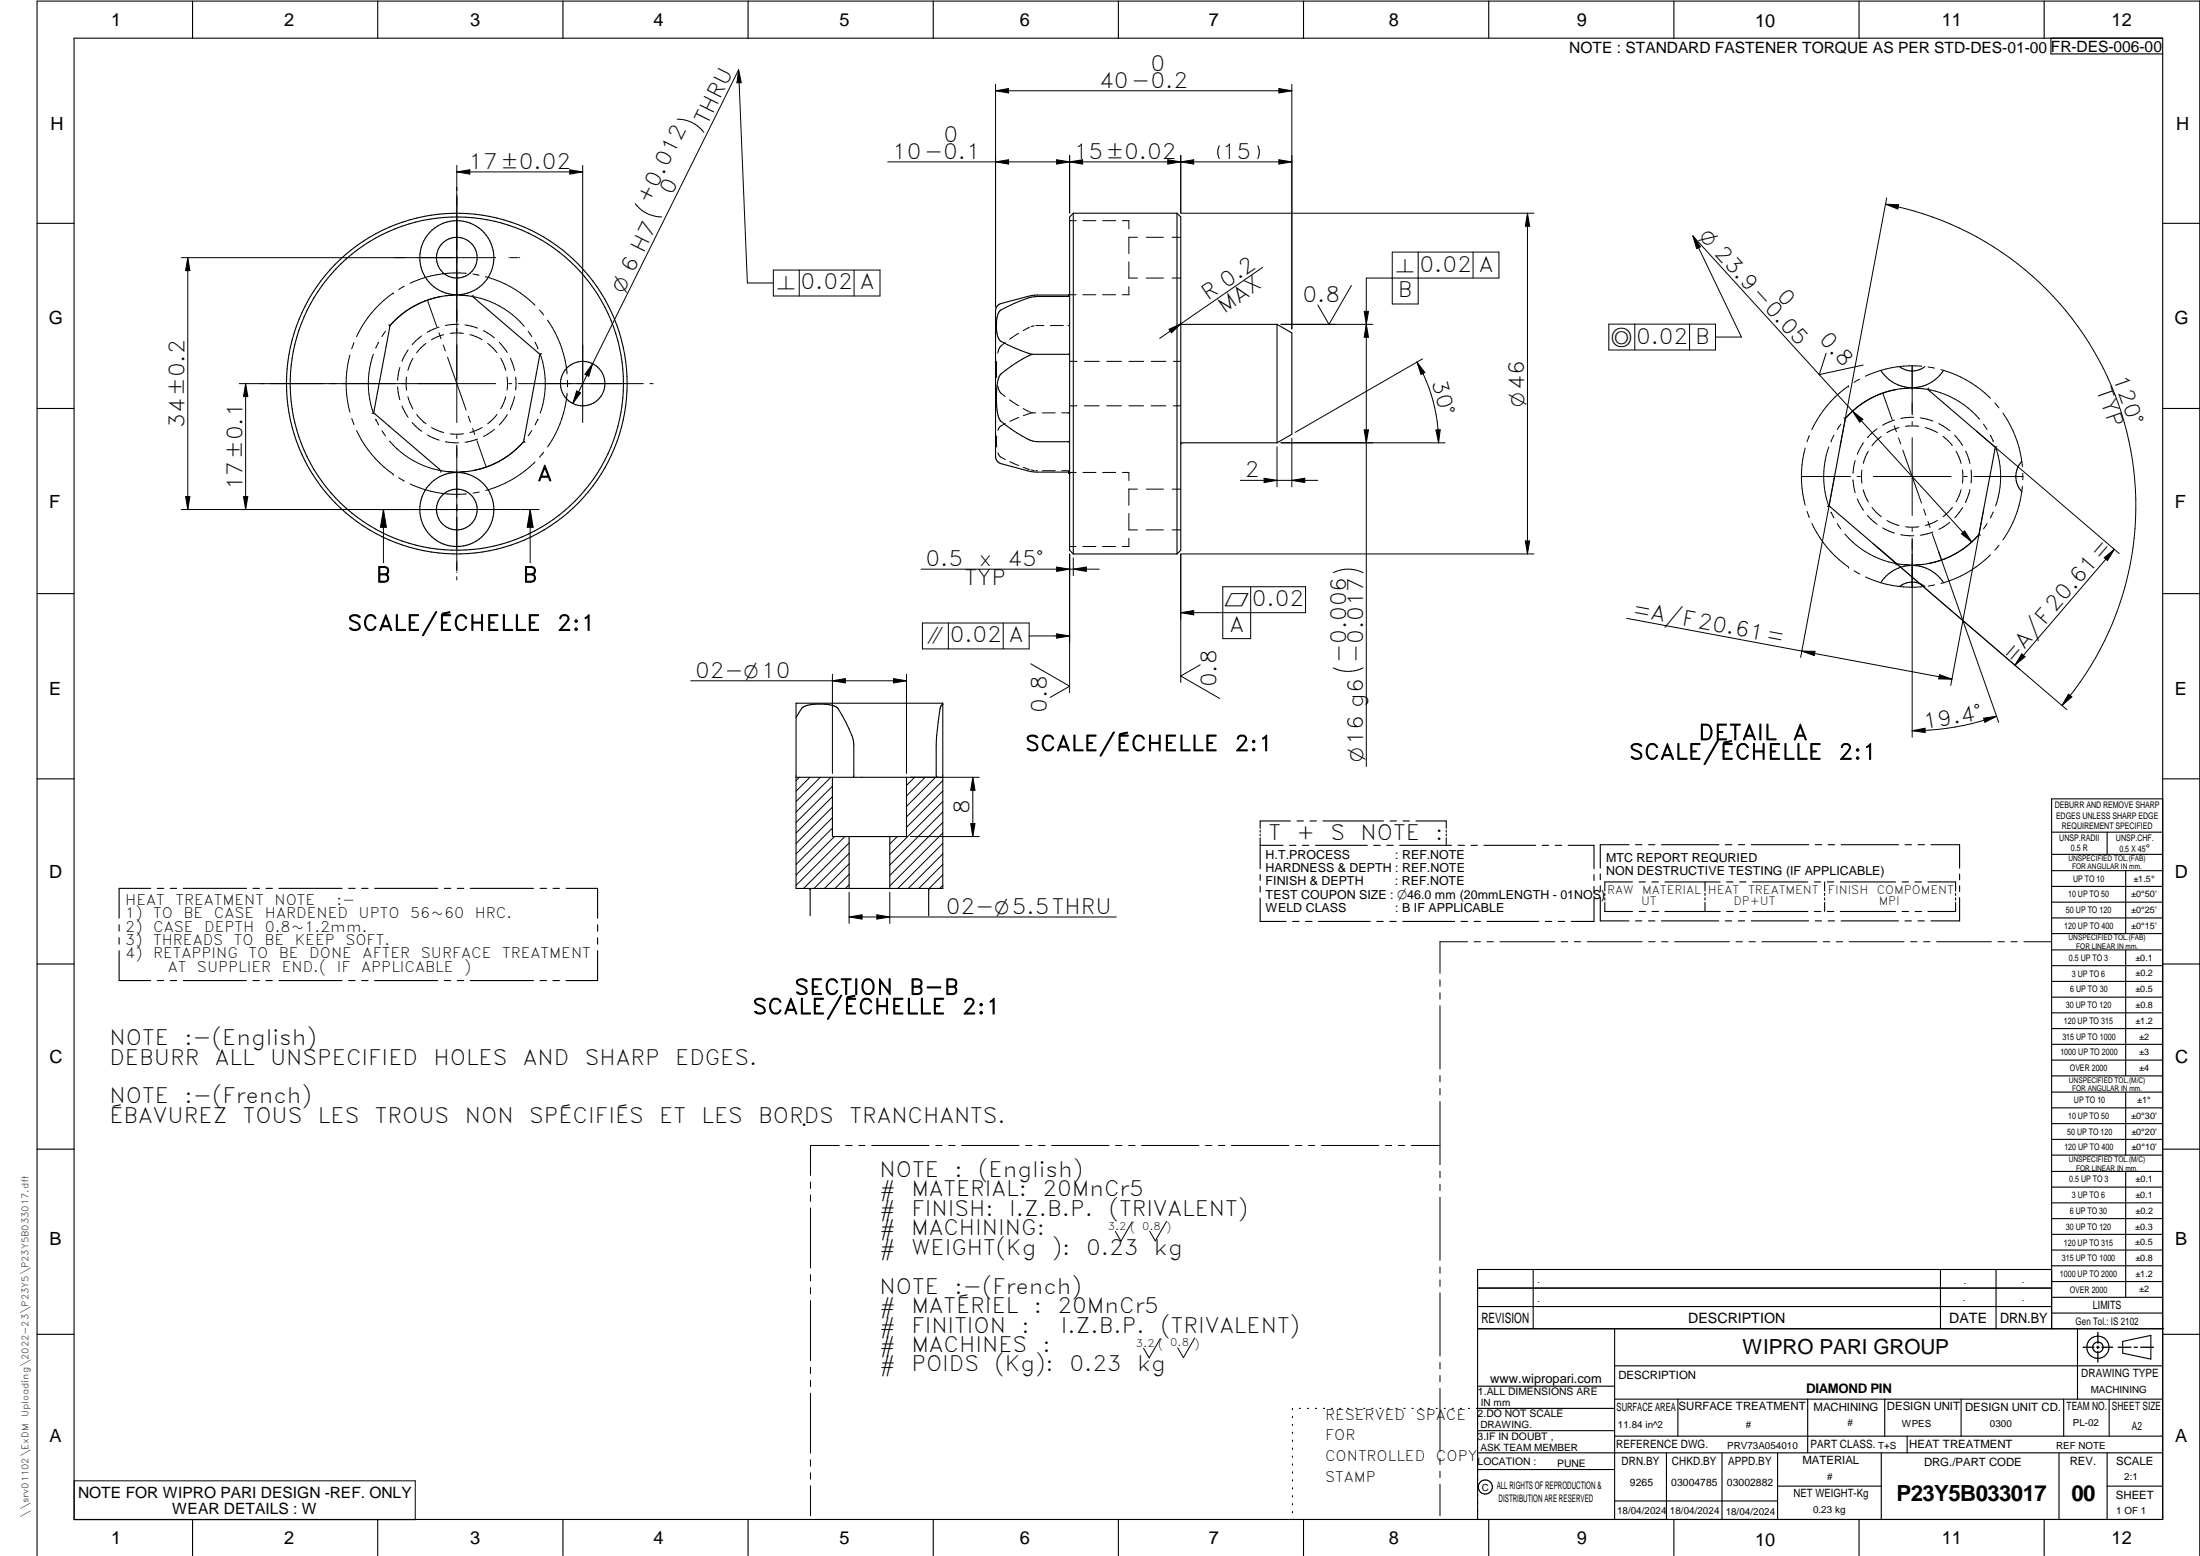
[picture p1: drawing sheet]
<svg xmlns="http://www.w3.org/2000/svg" width="594mm" height="420mm" viewBox="0 0 594 420" stroke-linecap="round" stroke-linejoin="round" font-family="sans-serif">
<g fill="none" stroke="#000" stroke-width=".3">
<path d="M20 10.3h564v400h-564zM52 .3v10M102 .3v10M152 .3v10M202 .3v10M252 .3v10M302 .3v10M352 .3v10M402 .3v10M452 .3v10M502 .3v10M552 .3v10"/>
<path d="M553.8 10.3v4.3h30.2M289.8 57.6l-1 1v90l1 1M289.8 57.6v92M289.8 57.6h28M317.8 57.6v92M317.8 57.6l1 1v90l-1 1M10 60.3h10M127.8 79.7l-.2 .4M288.6 79.7h-8.4l-1.8 .1-8.5 2.3-.9 1-.2 .8v39.4l.2 .8 .6 .7 .7 .4 8.1 2.1 10.2 .2M288.6 79.7h.1M288.7 79.6h.1M288.8 79.4h.1"/>
<path d="M288.8 79.4l-.1 .2M288.8 79.7l-.4 .4h-8.2a25.5 25.5 0 0 0-10.4 4 9.1 9.1 0 0 0 .2 7.9l3.9 1.9 4.8 1.8M584 60.3h10M105 87.7l.3 .2M105.3 87.9l-4.4 23.6M127.6 80.1a24 24 0 0 0-22.3 7.8M127.6 80.1l18.2 15.6M145.8 95.7l-4.4 23.6M146.2 95.5l-.4 .2M278.7 95.7a33.2 33.2 0 0 0-8.7 5.6 19 19 0 0 0-.6 10.2l.5 1.8a29.4 29.4 0 0 0 8.9 5.8l1.4 .2h8.4l.2 .1M288.8 95.5l-.4 .2h-9.7M318.8 87.2l.4 .4h25.6"/>
<path d="M344.8 87.6v32M344.8 87.6l4 2.3v27.4l-4 2.3M512.9 99a5.5 5.5 0 0 0 6.9 0M10 110.3h10M100.9 111.5l18.2 15.6M100.9 111.5l-.4 .1M141.4 119.3a23.9 23.9 0 0 1-22.3 7.8M141.4 119.3l.4 .1M344.8 119.6h-25.6l-.4 .4M497.9 112.8l.4 .2M498.3 113l-4.4 23.6M507.9 100a10 10 0 0 0 16.9 0"/>
<path d="M520.6 105.2l18.2 15.6M520.6 105.2a23.8 23.8 0 0 0-22.3 7.8M520.8 104.8l-.2 .4M584 110.3h10M119.1 127.1l-.2 .4M288.6 127.5h.1M288.7 127.5h.1M288.7 127.5v.1M288.7 127.6l.1 .1M288.8 127.8h.1M493.9 136.6l18.2 15.6M493.9 136.6l-.4 .1"/>
<path d="M538.8 120.8l-4.4 23.6M539.2 120.6l-.4 .2M546 124.6a5.9 5.9 0 0 0 0 8.2M289.8 149.6h28M507.9 157.4a10 10 0 0 1 16.9 0M512.1 152.2l-.1 .4M512.9 158.4a5.5 5.5 0 0 1 6.9 0M534.4 144.4a23.9 23.9 0 0 1-22.3 7.8M534.4 144.4l.3 .1M10 160.3h10M584 160.3h10M215 193.8l1.4-2.4a3.5 3.5 0 0 1 3-1.2 10.1 10.1 0 0 1 6.7 .9 29.9 29.9 0 0 1 4.4 9.5l.1 8.9-.2 .4"/>
<path d="M215 189.9h39.6v50h-39.6zM254.6 190.2l-.7 .8-.6 4a77.3 77.3 0 0 0-.5 14.5l.4 .4M10 210.3h10M224.8 209.9v16h20v-16M244.8 209.9h-29.8M244.8 209.9h9.8M584 215.7h-30v143.1M584 210.3h10M40.7 239.9h-8.5v8M42.5 239.9h1.7M46 239.9h1.7M49.5 239.9h17.1"/>
<path d="M68.3 239.9h1.8M71.8 239.9h1.7M75.3 239.9h17.1M94.2 239.9h1.7M97.7 239.9h1.7M101.2 239.9h17M120 239.9h1.7M123.5 239.9h1.7M127 239.9h17.1M145.9 239.9h1.7M149.3 239.9h1.8M152.9 239.9h8.5v8"/>
<path d="M218.4 239.9l.4 .4v7M229.3 225.9v14M240.3 225.9v14M251.2 239.9l-.4 .4v7M340.3 236.2v1.5M340.3 239.3v1.6M340.3 228.3h6.1M340.3 224.2v.5M340.3 225.2v.5M340.3 226.3v8.3M348.2 228.3h1.7M348.5 221.7h-8.2v2"/>
<path d="M350.2 221.7h1.8M351.7 228.3h1.8M353.7 221.7h1.8M355.2 228.3h14M357.2 221.7h16.4M371 228.3h1.7M374.5 228.3h1.7M375.4 221.7h1.7M378 228.3h14M378.9 221.7h1.7M382.3 221.7h8.2v2M390.5 224.2v.5"/>
<path d="M390.5 225.2v.5M390.5 226.2v2.1M393.7 228.3h1.8M397.2 228.3h1.7M400.7 228.3h14M416.5 228.3h1.7M420 228.3h1.7M423.5 228.3h6.9v6.3M430.4 236.2v1.5M430.4 239.4v1.5M432.1 236v1.6M432.1 239.2v1.5"/>
<path d="M439.9 228.1h-7.8v6.3M440.8 238.1h-7.4v2.5M441.7 228.1h1.7M442.6 238.1h1.7M445.2 228.1h1.7M446.1 238.1h1.7M448.7 228.1h15.5M449.6 238.1h14.9M460.4 238.1v2.5M465.9 228.1h1.7M466.3 238.1h1.7M469.4 228.1h1.7"/>
<path d="M469.8 238.1h1.7M472.9 228.1h15.5M473.3 238.1h14.9M489.9 238.1h1.8M490.2 228.1h1.7M492.7 238.1v2.5M493.4 238.1h1.8M493.7 228.1h1.7M496.9 238.1h14.9M497.2 228.1h15.5M513.6 238.1h1.7M514.4 228.1h1.8"/>
<path d="M517.1 238.1h1.8M517.9 228.1h1.8M520.6 238.1h7.5v2.5M521.4 228.1h7.8v6.3M529.2 236v1.6M529.2 239.2v1.5M554 230.7h30M554 224.7h30M554 235.1h30M554 239.4h30M569 224.7v6M574 235.1v17"/>
<path d="M32.2 249.7v1.7M32.2 253.2v1.7M32.2 256.7v8.1h8.5M161.4 256.7v8.1h-8.6M161.4 249.7v1.8M161.4 253.2v1.8M340.3 242.5v6.3h7M349.1 248.8h1.7M352.5 248.8h1.8M356 248.8h14M371.8 248.8h1.7M375.3 248.8h1.7"/>
<path d="M378.8 248.8h14M394.5 248.8h1.8M398.1 248.8h1.7M401.5 248.8h14M417.3 248.8h1.7M420.8 248.8h1.7M430.4 242.5v6.3h-6.1M432.1 242.3v6.4h7.8M433.4 243.7v2.4h7.4M433.4 241.2v.6M433.4 242.5v.6M441.6 248.7h1.8"/>
<path d="M442.6 246.1h1.7M445.1 248.7h1.8M446.1 246.1h1.7M448.6 248.7h15.5M449.6 246.1h14.9M460.4 241.2v.6M460.4 242.4v.6M460.4 243.7v2.4M465.9 248.7h1.7M466.3 246.1h1.7M469.4 248.7h1.7M469.8 246.1h1.7"/>
<path d="M472.9 248.7h15.5M473.3 246.1h14.9M490 246.1h1.7M490.1 248.7h1.8M492.7 241.2v.6M492.7 242.4v.6M492.7 243.7v2.4M493.5 246.1h1.7M493.7 248.7h1.7M497 246.1h14.9M497.2 248.7h15.4M513.6 246.1h1.8"/>
<path d="M514.4 248.7h1.7M517.1 246.1h1.8M517.9 248.7h1.7M528.1 241.2v.6M528.1 242.4v.6M528.1 243.7v2.4h-7.5M529.2 242.4v6.3h-7.8M554 243.6h30M554 247.9h30M554 252.1h30M554 256.5h30M574 256.5v34"/>
<path d="M10 260.3h10M42.5 264.8h1.7M46 264.8h1.7M49.5 264.8h17M68.3 264.8h1.7M71.8 264.8h1.7M75.3 264.8h17.1M94.1 264.8h1.8M97.6 264.8h1.8M101.1 264.8h17.1M120 264.8h1.7M123.5 264.8h1.7"/>
<path d="M127 264.8h17.1M145.8 264.8h1.8M149.3 264.8h1.8M554 260.8h30M554 265h30M554 269.3h30M554 273.5h30M554 277.7h30M584 260.3h10M554 282h30M554 286.3h30M554 290.5h30"/>
<path d="M554 294.9h30M554 299.1h30M574 294.9v17M10 310.3h10M554 303.4h30M554 307.7h30M554 311.9h30M554 316.3h30M574 316.3v34M584 310.3h10M554 320.5h30M554 324.8h30"/>
<path d="M554 329.1h30M554 333.3h30M554 337.5h30M399 358.8h185.3M399 352.8h155M399 347.8h155M414 342.8v16M436 358.8v51.5M524 342.8v16M539 342.8v16M554 342.8h-155v67.5M554 341.8h30"/>
<path d="M554 346.1h30M554 350.3h30M554 354.6h30M561 358.8v19M10 360.3h10M399 374.3h37M436 368.8h148M436 377.8h148M453.1 377.8v10M488.1 377.8v14.5M508.9 377.8v10M529.6 377.8v10"/>
<path d="M557.3 377.8v10M569.5 377.8v10M573.2 362.2l7.6-1.6v6.4l-7.6-1.6zM584 360.3h10M349 380.3v.3M349 382.4v.4M349 384.6v.3M349 386.7v.4M349 388.9v.3M349 391v.4M349 393.2v.3M349 395.3v.3"/>
<path d="M349 397.4v.4M349 399.6v.3M350.9 380.3h.3M353 380.3h.3M355.2 380.3h.3M357.4 380.3h.3M359.6 380.3h.3M361.7 380.3h.3M363.9 380.3h.3M366.1 380.3h.3M368.3 380.3h.3M370.4 380.3h.3"/>
<path d="M372.6 380.3h.3M374.8 380.3h.3M376.9 380.3h.4M379.1 380.3h.3M381.3 380.3h.3M383.4 380.3h.4M385.6 380.3h.4M387.8 380.3h.3M390 380.3h.3M392.1 380.3h.4M394.3 380.3h.4M396.5 380.3h.3"/>
<path d="M399 396.8h37M399 392.3h185M399 386.3h37M436 387.8h148M436 380.3h-37.3M450 392.3v18M465 392.3v18M480 392.3v18M508 392.3v18M515 387.8v4.5M556 392.3v18M569 392.3v18"/>
<path d="M52 410.3v9.8M102 410.3v9.8M152 410.3v9.8M202 410.3v9.8M252 410.3v9.8M302 410.3v9.8M349 401.7v.4M349 403.9v.3M349 406v.4M349 408.2v.3M352 410.3v9.8M402 410.3v9.8"/>
<path d="M436 405.3h44M452 410.3v9.8M480 401.3h28M502 410.3v9.8M552 410.3v9.8M569 401.3h15M10 420.1v-419.8h584v419.8"/>
<circle cx="123.4" cy="69.6" r="5.5"/>
<circle cx="123.4" cy="69.6" r="10"/>
<circle cx="123.4" cy="103.6" r="46"/>
<circle cx="123.4" cy="103.6" r="45"/>
<circle cx="157.4" cy="103.6" r="6"/>
<circle cx="123.3" cy="137.6" r="10"/>
<circle cx="123.4" cy="137.6" r="5.5"/>
<circle cx="566.5" cy="363.8" r="1.4"/>
<circle cx="566.5" cy="363.8" r="3"/>
<circle cx="401.1" cy="401.5" r="1.91"/>
</g>
<g fill="none" stroke="#000" stroke-width=".27">
<path d="M199.4 18.9l-44.7 90M199.4 18.9l2.4 57.5h7M199.4 18.9l.8 3.4-1.2 .1zM182.9 32.2a8.9 8.9 0 0 1 7.2 3.6M268.8 24.5l3.5-.6v1.2zM268.8 22.8v60M268.8 24.5h80M329.3 39.3l-.5 1.8 .5 1.7M339.7 39.3l.4 1.8-.4 1.7M345.3 23.9l3.5 .6-3.5 .6zM348.8 22.8v66M123.4 44.7v69.4"/>
<path d="M123.4 46.4l3.5-.6v1.2zM123.4 46.4h33.9M153.9 45.8l3.4 .6-3.4 .6zM157.3 44.7v69.4M171.5 55a8.9 8.9 0 0 0 7.2 3.6M239.7 43.7h109.1M268.8 43.7l3.5-.6v1.2zM285.3 43.1l3.5 .6-3.5 .6zM288.8 43.7l3.5-.6v1.2zM288.8 59.6h1.8M288.8 42v15.5M292.4 59.6h3.5"/>
<path d="M297.7 59.6h3.6M303.1 59.6h1.7v2.2M315.3 43.1l3.5 .6-3.5 .6zM318.8 42v15.5M318.8 43.7l3.5-.6v1.2zM318.9 57.6h95.3M345.3 43.1l3.5 .6-3.5 .6zM412.5 57.6v92M412.5 57.6l.6 3.5h-1.2zM509.1 55.1a82.9 82.9 0 0 1 47.7 135.4M509.1 55.1l3.6 .2-.2 1.1zM509.5 53.4l-12.6 67.2"/>
<path d="M49 69.6h84.9M50.7 69.6v68M50.7 69.6l.6 3.5h-1.2zM106.2 79.1a29.8 29.8 0 0 0-9.9 11.8M106.2 79.1h.1M109.1 77.3l-1.4 .8M122.5 79.7l-1.8 .1M124.2 79.7l1.8 .1M125.9 73.8a30.3 30.3 0 0 0-15.2 2.7M127.7 74l1.7 .3M131.1 74.7a29.3 29.3 0 0 1 13.4 7.7M137.4 69.6h.1"/>
<path d="M137.8 69.6h2.1M140.2 69.6h.1M208.8 72.9h28.8v7h-28.8zM215.8 72.9v7M230.6 72.9v7M288.6 79.7h.1M288.7 79.7h.1M288.7 79.6h.1M288.8 79.6h.1M288.8 79.5l-.1 .1M288.8 79.6l-.1 .1M288.8 79.4h.1"/>
<path d="M288.9 79.6h1.7M292.4 79.6h3.5M297.7 79.6h3.6M304.8 70.7v4.4M304.8 77.4v2.2h-1.7M304.8 75.1h2.3M307.2 64.1h-2.4v4.4M309.5 75.1h4.6M309.5 64.1h4.7M316.5 75.1h2.3M316.5 64.1h2.3M341 72.2l-27.8 19.2"/>
<path d="M364.9 77.1l-6 10.5-3.1-5.3M383 68.1v14h-7v-14h28.8v7h-35.9v131.9M397.8 68.1v7M457.2 63.7l13.1 27.3h-7.1M457.2 63.7l75.2 82.6M457.2 63.7l2 2.9-1.1 .5zM94.5 95.9a29.7 29.7 0 0 0 0 15.4M95.6 92.6l-.6 1.6M100.8 95.6a23.8 23.8 0 0 0 0 16M102.2 92.4l-.7 1.6M104.1 89.5l-1 1.4M108 99.3l-.6 3.4"/>
<path d="M110.2 94.5l-1.7 3.1M111.5 96.8l-1.4 3.2M113.9 90.7l-2.6 2.4M115 92.7l-2.5 2.5M115.4 81l2.5 7.2M118.5 89.9l.6 1.6M118.6 88.3l-3.2 1.4M119 80.1a23.7 23.7 0 0 0-13.8 8M119.7 93.2l.6 1.6M119.8 90.4l-3.3 1.3M120.9 96.5l5 14.2M123.8 87.6l-3.5 .3"/>
<path d="M125.1 90h-3.5M125.6 87.7l3.3 .9M126.9 90.4l3.3 1.3M127.7 80.1a23.8 23.8 0 0 1 13.8 8M130.6 89.3l2.9 1.9M131.7 92.7l2.5 2.5M134.8 92.4l2.2 2.8M135.2 96.7l1.4 3.3M137.8 96.8l1.2 3.3M142.6 89.4l1 1.5M144.5 92.4l.7 1.5M145.2 93.9h.1"/>
<path d="M145.7 83.7l1.1 1.3M145.9 95.6a23.8 23.8 0 0 1 0 15.9M147.8 86.4a29.5 29.5 0 0 1 5.3 14.5M160 98.2l-1 3.4-1.1-.5zM269.1 97.6v4.4M271.5 92.5l-1.5 1.2-.6 1.7M275 90l-2.4 1.6M278 88.4l-1.7 .9M279.3 88l-.9 .2M281.9 87.9h-2.2M283.6 87.9h3.5M288.5 87.9h-.1"/>
<path d="M288.7 87.8h.1M288.7 87.8l-.1 .1M288.8 87.7v.1M288.8 97.6h2M292.9 97.6h3.9M298.9 97.6h3.9M304.9 97.6h3.9M310.9 97.6h3.9M315.7 88.9l3.2-1.5-2.5 2.5zM316.9 97.6h1.9M345.9 87.6h24.8M368.4 84.1h1.1l-.6 3.5z"/>
<path d="M368.9 87.6l.6 3.5h-1.1zM382.6 97.8a43.5 43.5 0 0 1 5.9 21.8M382.6 97.8l2.2 2.8-1.1 .5zM384.1 96.9l-34.3 19.9M434.4 87.5h28.8v7h-28.8zM441.4 87.5v7M456.2 87.5v7M493.1 95.4l-1.8 5.8 11.8-2.6M516.4 98.8v13.3M518.9 98.9a29.6 29.6 0 0 0-15.2 2.7M520.7 99.1l1.7 .3M524.1 99.8a29.6 29.6 0 0 1 13.4 7.7"/>
<path d="M66.3 103.6v34M66.3 103.6l.6 3.5h-1.1zM95 113l.6 1.6M96.3 116.2a29.9 29.9 0 0 0 9.9 11.8M101.5 113.2l.7 1.6M101.5 113.2h.1M103.1 116.3l1 1.4M105.2 119.1a23.7 23.7 0 0 0 13.8 8M107.4 104.5l.6 3.4M108.6 109.6l1.6 3.1M109.8 101.8v3.6M110.1 107.1l1.4 3.3"/>
<path d="M111.3 114.1l2.6 2.4M112.5 111.9l2.5 2.5M115.4 117.4l3.2 1.5M116.5 115.4l3.3 1.4M120.3 119.3l3.5 .3M123.4 117.6v.8M125.2 117.1l-3.6 .1M126.5 112.4l.5 1.6M127.6 115.7l.6 1.6M128.8 119l2.5 7.1M129 118.6l-3.4 .8M130.2 115.4l-3.3 1.4"/>
<path d="M133.5 115.9l-2.9 1.9M133.9 103.6h-69.3M134.2 111.9l-2.5 2.5M136.6 107.1l-.6 1.7-.8 1.6M136.9 101.8v3.5M137 112l-2.2 2.7M137.4 103.6h.8M137.9 110.4h.1M139 107.1l-1.1 3.3M139.2 101.8v3.5M140 103.6h33.7M141.5 119.1a23.9 23.9 0 0 1-13.8 8"/>
<path d="M143.6 116.3l-1 1.4M145.2 113.2l-.7 1.5M145.2 113.2h.1M153.1 106.2a29.9 29.9 0 0 1-5.2 14.5M153.2 102.7v1.7M155.7 105.6l1.1 .5-2.1 2.8zM175.5 103.6h.9M269.1 117.7v3M269.4 104.2l.6 1.7 1.4 1.2M271.5 114.4a2.57 2.57 0 0 0-1.8 1.3l-.2 .5M272.6 108l2.4 1.6M275.1 112.7l-2.4 1.1"/>
<path d="M276.3 110.3l1.4 .8M277.8 111.7l-1.5 .5M278 111.2l.3 .1M278.4 111.6l-.4 .1M278.5 111.4l.2 .1M278.7 111.5h1M278.7 111.5h-.1M281.5 111.5h3.4M288.5 111.5h-1.8M288.6 111.5h.1M288.8 111.6h.1M288.8 109.6h2"/>
<path d="M292.8 109.6h4M298.8 109.6h4M304.8 109.6h4M310.8 109.6h4M316.8 109.6h2M345.9 119.6h44.3M348.8 118.3v13.2M368.4 116.1h1.1l-.6 3.5zM387.7 116.1h1.2l-.4 3.5zM488.6 117.7l-.6 1.6M494.5 119.1h.1M495.2 117.5l-.7 1.5"/>
<path d="M497.1 114.6l-1 1.4M499.2 104.2h.1M499.2 104.2a29.6 29.6 0 0 0-9.9 11.8M500.2 111l-2 2.2M500.2 111l2.8 2.2-.8 .8zM502.2 102.4l-1.6 .9M503.2 119.6l-1.7 3.1M506.9 115.8l-2.6 2.4M508 117.8l-2.5 2.6M508.4 106.1l2.5 7.2M511.5 115l.6 1.6M511.5 113.4l-3.1 1.4"/>
<path d="M512 105.2a23.7 23.7 0 0 0-11.8 5.8M512.7 118.3l.6 1.6M512.8 115.5l-3.3 1.3M515.5 104.8l-1.8 .1M516.4 113.8v.9M516.4 118.2v21M516.8 112.7l-3.5 .3M517.2 104.8l1.8 .1M518.1 115.1h-3.5M518.6 112.8l3.3 .9M519.9 115.5l3.3 1.3M520.7 105.2a23.8 23.8 0 0 1 13.8 8"/>
<path d="M523.6 114.4l2.9 1.9M524.7 117.8l2.5 2.5M527.8 117.5l2.2 2.8M533.7 116.4l38.6 33.1M535.6 114.5l1 1.5M537.5 117.5l.7 1.5M538.2 119h.1M538.7 108.8l1.1 1.3M540.8 111.5a29.7 29.7 0 0 1 5.3 14.5M49 137.6h91.5M50.1 134.1h1.2l-.6 3.5zM65.8 134.1h1.1l-.6 3.5z"/>
<path d="M103.5 137.6l.8 4.8h-1.6zM103.5 137.6v14.4M106.2 128.1h.1M107.7 129l1.5 .9M110.8 130.7a29.5 29.5 0 0 0 15.1 2.7M120.7 127.3l1.8 .2M123.4 120.2v34M126 127.3l-1.8 .2M129.4 132.8l-1.7 .4M140.8 137.6h4.8M143.2 137.6l.8 4.8h-1.6zM143.2 137.6v14.4"/>
<path d="M144.5 124.7a29.8 29.8 0 0 1-13.4 7.7M146.8 122.1l-1.1 1.3M269.5 122.3l.2 .5a2.59 2.59 0 0 0 1.8 1.3M272.7 124.7l2.4 1M276.3 126.2l1.7 .6M278.4 126.9l.9 .2M279.7 127.1h.5M281.5 127.1h3.4M286.7 127.1h1.8M288.6 127.5h.1M288.6 127.1l.2 .2M288.7 127.5h.1"/>
<path d="M288.8 127.3h.1M288.8 127.5h.1M288.8 127.4v.1M288.8 127.6h1.8M288.8 127.6h.1M288.9 127.6h.1M292.4 127.6h3.5M297.7 127.6h3.6M303.1 127.6h1.7v2.2M304.8 138.7v4.4h2.3M307.2 132.1l-2.4-.1v4.4M309.5 132.1h4.7"/>
<path d="M316.5 132.1h2.3M335 129.7h20.8M341.3 129.1l3.5 .6-3.5 .6zM344.8 120.6v10.9M348.8 129.7l3.5-.6v1.2zM486.4 128.7l.2 3.2 .9 4.5M486.4 128.7h13.3M487.5 121l-.9 4.5-.2 3.2M488 138.1l.6 1.6M493.8 120.7a23.8 23.8 0 0 0 0 16M494.5 138.3l.7 1.6M494.5 138.3h.1"/>
<path d="M495.4 128.6l-9.2 48.9M500.4 129.6l.6 3.4M501 124.4l-.6 3.4M501.5 128.7h.8M501.5 134.7l1.7 3.1M502.8 126.9v3.6M503.1 132.2l1.4 3.3M504.3 139.2l2.6 2.4M504.5 121.9l-.8 1.5-.6 1.7M505.5 137l2.5 2.5M505.9 128.7h21M513.8 121.6l5.1 14.2"/>
<path d="M519.5 137.5l.5 1.6M527.2 137l-2.5 2.5M528.2 121.8l1.4 3.3M529.6 132.2l-1.4 3.3M529.9 126.9v3.6M530 137.1l-2.2 2.7M530.3 128.7h.9M530.8 121.9l1.2 3.3M530.8 135.5h.1M532 132.2l-1.2 3.3M532.3 126.9v3.5M533 128.7h13.2"/>
<path d="M535.7 137.6l-8.9 47.5M538.2 138.3l-.7 1.5M538.9 120.7a23.8 23.8 0 0 1 0 15.9M546.1 131.3a29.3 29.3 0 0 1-5.3 14.5M546.2 127.8v.9M546.2 128.7v.8M123.4 155.7v.9M123.4 154.5v.1M248.7 153.7h48.1M285.3 153.1l3.5 .6-3.5 .6zM288.8 149.6v37.4M288.8 147.6h1.8"/>
<path d="M289.8 150.6v4.8M289.8 153.7l3.5-.6v1.2zM292.4 147.6h3.5M297.7 147.6h3.6M304.8 145.4v2.2h-1.7M309.5 143.1h4.6M316.5 143.1h2.3M318.8 149.6v34.7M318.9 149.6h95.3M337.7 158.4v14h-7.5v-14h22.3v7h-33.7M360 154.6a9.1 9.1 0 0 1 8.1 0M411.9 146.1h1.2l-.6 3.5z"/>
<path d="M489.3 141.4a29.4 29.4 0 0 0 9.9 11.7M496.1 141.4l1 1.4M498.2 144.2a23.8 23.8 0 0 0 13.8 8M499.2 153.2h.1M500.7 154.1l1.5 .9M503.8 155.8a29.8 29.8 0 0 0 15.1 2.7M505.7 146.7l52.4 44.9M508.4 142.5l3.2 1.4M509.5 140.5l3.3 1.4M513.3 144.4l3.5 .3M513.8 152.4l1.7 .2M514.6 142.2h3.5"/>
<path d="M516.4 142.7v.8M516.4 145.3v53.8M519 152.4l-1.8 .2M520.6 140.8l.6 1.6M521.8 144.1l17.9 51M522 143.7l-3.4 .8M522.4 157.9l-1.7 .4M523.2 140.5l-3.3 1.4M526.5 141l-2.9 1.9M529.7 144.1l.8-.7 1.9 2.9zM534.5 144.2a23.6 23.6 0 0 1-13.8 8M536.6 141.4l-1 1.4"/>
<path d="M537.5 149.8a29.5 29.5 0 0 1-13.4 7.7M539.8 147.2l-1.1 1.3M568.2 150.6l2.7-2.3-1.8 3.1zM570.9 148.3l-26.8 31.3M249.1 168.2h28.8v7h-28.8zM256.1 168.2v7M270.9 168.2v7M277.9 171.7h10.9M278.3 179.2l10.5 6.1-5.2 3M285.3 171.2l3.5 .5-3.5 .6zM318.8 165.4l3.5-.5v1.1zM324.1 179.5l-5.3 3 10.5 6.1"/>
<path d="M439.3 167l87.8 16.4M486.6 175.8l3.5 .1-.2 1.1zM545.9 176.6l.9 .7-2.7 2.3zM186.5 183.8h58.3M224.8 183.8l3.5-.6v1.2zM224.8 182.1v26.8M241.3 183.2l3.5 .6-3.5 .6zM244.8 182.1v26.8M368.1 180.3a9 9 0 0 1-8.1 0M516.4 197.3l3.4-.7 .1 1.2zM523.7 182.2l3.4 1.2-3.6-.1zM535.6 193.9l3.6-.5-3.2 1.7z"/>
<path d="M539.2 193.4a69 69 0 0 1-22.8 3.9M558.6 187.4l.9 .8-2.7 2.3zM215.9 209.9l-.9 .9M218.7 209.9l-3.7 3.7M221.5 209.9l-6.5 6.6M224.4 209.9l-9.4 9.4M224.8 215.1l-9.8 9.8M224.8 218l-9.8 9.8M224.8 212.3l-9.8 9.8M245.8 209.9h18.6M247 209.9l-2.2 2.2M249.8 209.9l-5 5"/>
<path d="M252.6 209.9l-7.8 7.9M254.6 216.4l-14.3 14.3M254.6 219.2l-14.3 14.4M254.6 210.8l-9.8 9.8M254.6 213.6l-9.8 9.8M262.7 209.9l.6 3.5h-1.2zM262.7 209.9v16M224.8 220.8l-9.8 9.8M224.8 223.6l-9.8 9.8M225.3 225.9l-10.3 10.4M228.1 225.9l-13.1 13.2M229.3 238.9l-1 1"/>
<path d="M229.3 236.1l-3.8 3.8M229.3 233.3l-6.7 6.6M229.3 230.4l-9.5 9.5M229.3 227.6l-12.3 12.3M242.3 225.9l-2 2M245.8 225.9h18.6M254.6 239.1l-.8 .8M254.6 236.2l-3.7 3.7M254.6 233.4l-6.5 6.5M254.6 230.6l-9.3 9.3M254.6 227.7l-12.2 12.2M254.6 222.1l-14.3 14.3"/>
<path d="M254.6 224.9l-14.3 14.3M262.1 222.4h1.2l-.6 3.5zM229.3 240.9v8.4M229.3 247.6h72.1M229.3 247.6l3.5-.6v1.2zM236.8 247l3.5 .6-3.5 .6zM240.3 240.9v8.4M396.3 254.3h-7.5v8.5M398 254.3h1.8M401.5 254.3h1.8M405 254.3h14.9M421.6 254.3h1.7"/>
<path d="M425.1 254.3h1.7M428.6 254.3h14.8M445.2 254.3h1.7M448.7 254.3h1.7M452.2 254.3h14.8M468.8 254.3h1.7M472.3 254.3h1.7M475.8 254.3h14.8M492.4 254.3h1.7M495.9 254.3h1.7M499.4 254.3h14.8M515.9 254.3h1.8"/>
<path d="M519.4 254.3h1.8M522.9 254.3h14.9M539.5 254.3h1.7M543 254.3h1.7M546.5 254.3h7.4M388.8 264.6v1.7M388.8 268.1v1.7M388.8 271.6v17M388.8 290.4v1.8M388.8 293.9v1.8M388.8 297.4v17.1M218.9 319.2v1.7"/>
<path d="M226.6 309.3h-7.7v8.1M228.4 309.3h1.7M231.9 309.3h1.7M235.4 309.3h15.5M252.7 309.3h1.7M256.2 309.3h1.7M259.7 309.3h15.5M277 309.3h1.7M280.5 309.3h1.7M284 309.3h15.5M301.2 309.3h1.8M304.8 309.3h1.7"/>
<path d="M308.2 309.3h15.6M325.5 309.3h1.8M329 309.3h1.8M332.5 309.3h15.6M349.8 309.3h1.8M353.3 309.3h1.7M356.8 309.3h15.5M374.1 309.3h1.7M377.6 309.3h1.7M381.1 309.3h7.7M388.8 316.3v1.7M388.8 319.8v1.7"/>
<path d="M218.9 322.7v1.7M218.9 326.2v16.2M305.7 329.9l-3 5.3-1.5-2.7M315 329.8l-3 5.3-1.6-2.7M388.8 323.3v17M218.9 344.2v1.7M218.9 347.7v1.7M218.9 351.2v16.2M388.8 342.1v1.7M388.8 345.6v1.7M388.8 349.1v17.1M218.9 369.2v1.7"/>
<path d="M218.9 372.7v1.7M218.9 376.2v16.2M313.3 361.4l-3 5.3-1.5-2.7M322.6 361.3l-3 5.3-1.6-2.6M388.8 367.9v1.8M388.8 371.4v1.7M388.8 374.9v17.1M20 399.9h92.1v10.5h-92.1zM218.9 394.2v1.7M218.9 397.7v1.7M388.8 393.8v1.7M388.8 397.3v1.7"/>
<path d="M218.9 401.2v8.1M388.8 400.8v8.5"/>
</g>
<path d="M566.5 359.8v2.9M562.5 363.8h2.9M566.1 363.8h.8M566.5 363.5v.7M566.5 364.9v2.9M567.6 363.8h2.9M572 363.8h3.4M576.3 363.8h.9M578.1 363.8h3.4" fill="none" stroke="#000" stroke-width=".36"/>
<g fill="#000">
<path d="M199.4 18.9l.8 3.4-1.2 .1zM268.8 24.5l3.5-.6v1.2zM345.3 23.9l3.5 .6-3.5 .6zM123.4 46.4l3.5-.6v1.2zM153.9 45.8l3.4 .6-3.4 .6zM268.8 43.7l3.5-.6v1.2zM285.3 43.1l3.5 .6-3.5 .6zM288.8 43.7l3.5-.6v1.2zM315.3 43.1l3.5 .6-3.5 .6zM318.8 43.7l3.5-.6v1.2zM345.3 43.1l3.5 .6-3.5 .6zM509.1 55.1l3.6 .2-.2 1.1z"/>
<path d="M50.7 69.6l.6 3.5h-1.2zM412.5 57.6l.6 3.5h-1.2zM457.2 63.7l2 2.9-1.1 .5zM315.7 88.9l3.2-1.5-2.5 2.5zM368.4 84.1h1.1l-.6 3.5zM368.9 87.6l.6 3.5h-1.1zM66.3 103.6l.6 3.5h-1.1zM155.7 105.6l1.1 .5-2.1 2.8zM160 98.2l-1 3.4-1.1-.5zM368.4 116.1h1.1l-.6 3.5zM382.6 97.8l2.2 2.8-1.1 .5zM387.7 116.1h1.2l-.4 3.5z"/>
<path d="M500.2 111l2.8 2.2-.8 .8zM50.1 134.1h1.2l-.6 3.5zM65.8 134.1h1.1l-.6 3.5zM341.3 129.1l3.5 .6-3.5 .6zM348.8 129.7l3.5-.6v1.2zM103.5 137.6l.8 4.8h-1.6zM143.2 137.6l.8 4.8h-1.6zM285.3 153.1l3.5 .6-3.5 .6zM289.8 153.7l3.5-.6v1.2zM411.9 146.1h1.2l-.6 3.5zM529.7 144.1l.8-.7 1.9 2.9zM568.2 150.6l2.7-2.3-1.8 3.1z"/>
<path d="M285.3 171.2l3.5 .5-3.5 .6zM318.8 165.4l3.5-.5v1.1zM486.6 175.8l3.5 .1-.2 1.1zM545.9 176.6l.9 .7-2.7 2.3zM224.8 183.8l3.5-.6v1.2zM241.3 183.2l3.5 .6-3.5 .6zM516.4 197.3l3.4-.7 .1 1.2zM523.7 182.2l3.4 1.2-3.6-.1zM535.6 193.9l3.6-.5-3.2 1.7zM558.6 187.4l.9 .8-2.7 2.3zM262.7 209.9l.6 3.5h-1.2zM262.1 222.4h1.2l-.6 3.5z"/>
<path d="M229.3 247.6l3.5-.6v1.2zM236.8 247l3.5 .6-3.5 .6z"/>
</g>
<g font-size="6">
<text x="512.1" y="405.2">P23Y5B033017</text>
<text x="559.4" y="405.2">00</text>
</g>
<g font-size="5.7">
<text x="296.9" y="23.6">40-0.2</text>
<text x="310.7" y="19.1">0</text>
<text x="190.9" y="34" transform="rotate(-64 190.9 34)">THRU</text>
<text x="254.7" y="38.3">0</text>
<text x="126.5" y="45.6">17±0.02</text>
<text x="240.9" y="42.8">10-0.1</text>
<text x="290" y="42.8">15±0.02</text>
<text x="329.9" y="42.8">15</text>
<text x="181.5" y="53" transform="rotate(-64 181.5 53)">0</text>
<text x="175.2" y="55.5" transform="rotate(-64 175.2 55.5)">+0.012</text>
<text x="383.3" y="73.3">0.02 A</text>
<text x="216.2" y="78.2">0.02 A</text>
<text x="326.2" y="81.4" transform="rotate(-34 326.2 81.4)">R 0.2</text>
<text x="351.7" y="81.4">0.8</text>
<text x="377.5" y="80.3">B</text>
<text x="479.6" y="80.3" transform="rotate(48 479.6 80.3)">0</text>
<text x="330.6" y="84.7" transform="rotate(-34 330.6 84.7)">MAX</text>
<text x="441.8" y="92.8">0.02 B</text>
<text x="491" y="91.8" transform="rotate(48 491 91.8)">0.8</text>
<text x="386.5" y="103.1" transform="rotate(75 386.5 103.1)">30°</text>
<text x="566.1" y="105.2" transform="rotate(71 566.1 105.2)">TYP</text>
<text x="570.5" y="102.1" transform="rotate(71 570.5 102.1)">120°</text>
<text x="49.8" y="115.4" transform="rotate(-90 49.8 115.4)">34±0.2</text>
<text x="145.1" y="129.9">A</text>
<text x="336.2" y="128.8">2</text>
<text x="65.5" y="132.4" transform="rotate(-90 65.5 132.4)">17±0.1</text>
<text x="250" y="152.8">0.5</text>
<text x="264.3" y="152.8">x</text>
<text x="272.1" y="152.8">45°</text>
<text x="101.5" y="157.2">B</text>
<text x="141.1" y="157.2">B</text>
<text x="260.5" y="158.1">TYP</text>
<text x="338.1" y="163.7">0.02</text>
<text x="440.6" y="166.3" transform="rotate(10 440.6 166.3)">=A/F20.61=</text>
<text x="93.8" y="170.2">SCALE/ÉCHELLE</text>
<text x="150.4" y="170.2">2:1</text>
<text x="256.4" y="173.5">0.02 A</text>
<text x="332" y="170.7">A</text>
<text x="363.5" y="179.1" transform="rotate(-90 363.5 179.1)">-0.006</text>
<text x="543.3" y="179.2" transform="rotate(-49 543.3 179.2)">=A/F20.61=</text>
<text x="187.8" y="183">02-O10</text>
<text x="328.5" y="185.6" transform="rotate(-90 328.5 185.6)">0.8</text>
<text x="282.7" y="192.4" transform="rotate(-90 282.7 192.4)">0.8</text>
<text x="519.7" y="196.8" transform="rotate(-10 519.7 196.8)">19.4°</text>
<text x="276.8" y="202.8">SCALE/ÉCHELLE</text>
<text x="333.4" y="202.8">2:1</text>
<text x="458.7" y="199.8">DETAIL</text>
<text x="484.1" y="199.8">A</text>
<text x="439.9" y="205">SCALE/ÉCHELLE</text>
<text x="496.5" y="205">2:1</text>
<text x="261.8" y="219.9" transform="rotate(-90 261.8 219.9)">8</text>
<text x="342.6" y="226.8">T</text>
<text x="350.1" y="226.8">+</text>
<text x="359.2" y="226.8">S</text>
<text x="367.4" y="226.8">NOTE</text>
<text x="387.6" y="226.8">:</text>
<text x="255.4" y="246.7">02-O5.5THRU</text>
<text x="214.5" y="268.6">SECTION</text>
<text x="245.5" y="268.6">B-B</text>
<text x="203.2" y="273.8">SCALE/ÉCHELLE</text>
<text x="259.8" y="273.8">2:1</text>
<text x="29.6" y="282.2">NOTE</text>
<text x="29.6" y="287.5">DEBURR</text>
<text x="49.8" y="282.2">:-(English)</text>
<text x="58.1" y="287.5">ALL</text>
<text x="72.9" y="287.5">UNSPECIFIED</text>
<text x="117.1" y="287.5">HOLES</text>
<text x="141.2" y="287.5">AND</text>
<text x="157.9" y="287.5">SHARP</text>
<text x="182.3" y="287.5">EDGES.</text>
<text x="29.6" y="298">NOTE</text>
<text x="49.8" y="298">:-(French)</text>
<text x="29.6" y="303.2">ÉBAVUREZ</text>
<text x="65.6" y="303.2">TOUS</text>
<text x="85.9" y="303.2">LES</text>
<text x="101.2" y="303.2">TROUS</text>
<text x="125.5" y="303.2">NON</text>
<text x="142.9" y="303.2">SPÉCIFIÉS</text>
<text x="178" y="303.2">ET</text>
<text x="189.4" y="303.2">LES</text>
<text x="204.8" y="303.2">BORDS</text>
<text x="216.1" y="304.1">.</text>
<text x="229.4" y="303.2">TRANCHANTS.</text>
<text x="237.5" y="317.8">NOTE</text>
<text x="257.7" y="317.8">:</text>
<text x="264.2" y="317.8">(English)</text>
<text x="237.5" y="323.1">#</text>
<text x="246.1" y="323.1">MATERIAL:</text>
<text x="281.5" y="323.1">20MnCr5</text>
<text x="237.5" y="328.3">#</text>
<text x="246.1" y="328.3">FINISH:</text>
<text x="272.5" y="328.3">I.Z.B.P.</text>
<text x="299.4" y="328.3">(TRIVALENT)</text>
<text x="237.5" y="333.6">#</text>
<text x="246.1" y="333.6">MACHINING:</text>
<text x="237.5" y="338.8">#</text>
<text x="246.1" y="338.8">WEIGHT(Kg</text>
<text x="284" y="338.8">):</text>
<text x="293.3" y="338.8">0.23</text>
<text x="311.6" y="338.8">kg</text>
<text x="237.5" y="349.3">NOTE</text>
<text x="257.7" y="349.3">:-(French)</text>
<text x="237.5" y="354.6">#</text>
<text x="237.5" y="359.8">#</text>
<text x="246.1" y="354.6">MATÉRIEL</text>
<text x="246.1" y="359.8">FINITION</text>
<text x="275.9" y="359.8">:</text>
<text x="279.2" y="354.6">:</text>
<text x="285.6" y="354.6">20MnCr5</text>
<text x="286.5" y="359.8">I.Z.B.P.</text>
<text x="313.4" y="359.8">(TRIVALENT)</text>
<text x="237.5" y="365.1">#</text>
<text x="246.1" y="365.1">MACHINES</text>
<text x="281.6" y="365.1">:</text>
<text x="237.5" y="370.3">#</text>
<text x="246.1" y="370.3">POIDS</text>
<text x="268.6" y="370.3">(Kg):</text>
<text x="288.8" y="370.3">0.23</text>
<text x="307.1" y="370.3">kg</text>
</g>
<text font-size="5.6" x="470.5" y="365.5">WIPRO PARI GROUP</text>
<g font-size="5.4">
<text x="458.6" y="64.1" transform="rotate(48 458.6 64.1)">O 23.9-0.05</text>
<text x="377" y="73.3">n</text>
<text x="168.4" y="79.4" transform="rotate(-64 168.4 79.4)">O 6 H7</text>
<text x="209.9" y="78.2">n</text>
<text x="435.1" y="92.8">a</text>
<text x="411.6" y="109.9" transform="rotate(-90 411.6 109.9)">O46</text>
<text x="330.6" y="163.7">r</text>
<text x="250.4" y="173.5">i</text>
<text x="368.1" y="205.7" transform="rotate(-90 368.1 205.7)">O16 g6 -0.017</text>
</g>
<g font-size="4.9">
<text x="30" y="7">1</text>
<text x="76.7" y="7">2</text>
<text x="127" y="7">3</text>
<text x="176.5" y="7">4</text>
<text x="226.7" y="7">5</text>
<text x="275.4" y="7">6</text>
<text x="326.4" y="7">7</text>
<text x="375" y="7">8</text>
<text x="425.8" y="7">9</text>
<text x="473.9" y="7.4">10</text>
<text x="524.3" y="7">11</text>
<text x="570.2" y="7">12</text>
<text x="13.6" y="35.2">H</text>
<text x="587.6" y="35.2">H</text>
<text x="13.2" y="87.5">G</text>
<text x="587.2" y="87.5">G</text>
<text x="13.3" y="137.1">F</text>
<text x="587.3" y="137.1">F</text>
<text x="13.3" y="187.6">E</text>
<text x="587.3" y="187.6">E</text>
<text x="13.3" y="237">D</text>
<text x="587.3" y="237">D</text>
<text x="13.4" y="287.1">C</text>
<text x="587.4" y="287.1">C</text>
<text x="13.4" y="336.3">B</text>
<text x="587.4" y="336.3">B</text>
<text x="13.4" y="389.3">A</text>
<text x="587.4" y="389.3">A</text>
<text x="30" y="417">1</text>
<text x="76.7" y="417">2</text>
<text x="127" y="417">3</text>
<text x="176.5" y="417">4</text>
<text x="226.7" y="417">5</text>
<text x="275.4" y="417">6</text>
<text x="326.4" y="417">7</text>
<text x="375" y="417">8</text>
<text x="425.8" y="417">9</text>
<text x="473.9" y="417.4">10</text>
<text x="524.3" y="417">11</text>
<text x="570.2" y="417">12</text>
</g>
<g font-size="4.2">
<text x="423.7" y="14.3">NOTE : STANDARD FASTENER TORQUE AS PER STD-DES-01-00</text>
<text x="553.8" y="14">FR-DES-006-00</text>
<text x="21.1" y="404.4">NOTE FOR WIPRO PARI DESIGN -REF. ONLY</text>
<text x="46.5" y="408.9">WEAR DETAILS : W</text>
</g>
<g font-size="3.9">
<text x="33.8" y="244.3">HEAT</text>
<text x="47.4" y="244.3">TREATMENT</text>
<text x="74.2" y="244.3">NOTE</text>
<text x="90.9" y="244.3">:-</text>
<text x="33.8" y="248">1)</text>
<text x="33.8" y="251.6">2)</text>
<text x="41.4" y="248">TO</text>
<text x="41.4" y="251.6">CASE</text>
<text x="49.5" y="248">BE</text>
<text x="55.1" y="251.6">DEPTH</text>
<text x="57.8" y="248">CASE</text>
<text x="71.5" y="251.6">0.8~1.2mm.</text>
<text x="71.5" y="248">HARDENED</text>
<text x="96.8" y="248">UPTO</text>
<text x="110.8" y="248">56~60</text>
<text x="128.2" y="248">HRC.</text>
<text x="33.8" y="255.2">3)</text>
<text x="41.4" y="255.2">THREADS</text>
<text x="63.2" y="255.2">TO</text>
<text x="71.4" y="255.2">BE</text>
<text x="79.6" y="255.2">KEEP</text>
<text x="93.3" y="255.2">SOFT.</text>
<text x="33.8" y="258.8">4)</text>
<text x="41.4" y="258.8">RETAPPING</text>
<text x="45.3" y="262.4">AT</text>
<text x="53.2" y="262.4">SUPPLIER</text>
<text x="67.1" y="258.8">TO</text>
<text x="75.3" y="258.8">BE</text>
<text x="76.1" y="262.4">END.(</text>
<text x="83.5" y="258.8">DONE</text>
<text x="91" y="262.4">IF</text>
<text x="97.5" y="262.4">APPLICABLE</text>
<text x="97.9" y="258.8">AFTER</text>
<text x="113.6" y="258.8">SURFACE</text>
<text x="125.3" y="262.4">)</text>
<text x="135.6" y="258.8">TREATMENT</text>
<text x="357.8" y="383.4">RESERVED</text>
<text x="382.3" y="383.4">SPACE</text>
<text x="357.8" y="388.9">FOR</text>
<text x="357.8" y="394.5">CONTROLLED</text>
<text x="387.8" y="394.5">COPY</text>
<text x="357.8" y="400.1">STAMP</text>
</g>
<g font-size="3.8">
<text x="400.1" y="357.1">REVISION</text>
<text x="455.9" y="357.1">DESCRIPTION</text>
<text x="526.4" y="357.1">DATE</text>
<text x="540.1" y="357.1">DRN.BY</text>
</g>
<text font-size="3.6" x="487.7" y="376.2">DIAMOND PIN</text>
<text font-size="3.5" x="402.4" y="373.3">www.wipropari.com</text>
<g font-size="3.4">
<text x="341.8" y="231.8">H.T.PROCESS</text>
<text x="376.7" y="231.8">: REF.NOTE</text>
<text x="433.8" y="232.8">MTC REPORT REQURIED</text>
<text x="341.8" y="235.4">HARDNESS &amp; DEPTH : REF.NOTE</text>
<text x="341.8" y="239">FINISH &amp; DEPTH</text>
<text x="376.7" y="239">: REF.NOTE</text>
<text x="433.8" y="236.4">NON DESTRUCTIVE TESTING (IF APPLICABLE)</text>
<text x="341.8" y="242.6">TEST COUPON SIZE : O46.0 mm (20mmLENGTH - 01NOS)</text>
<text x="341.8" y="246.2">WELD CLASS</text>
<text x="376.8" y="246.2">: B IF APPLICABLE</text>
</g>
<g font-size="3.1">
<text x="434" y="241.5">RAW</text>
<text x="443.1" y="244.4">UT</text>
<text x="443.5" y="241.5">MATERIAL HEAT</text>
<text x="468.1" y="244.4">DP+UT</text>
<text x="472" y="241.5">TREATMENT</text>
<text x="493.6" y="241.5">FINISH</text>
<text x="506.8" y="241.5">COMPOMENT</text>
<text x="507.3" y="244.4">MPI</text>
<text x="565.2" y="353.5">LIMITS</text>
<text x="562" y="371.7">DRAWING TYPE</text>
<text x="437" y="372.3">DESCRIPTION</text>
<text x="436.5" y="380.9">SURFACE AREA</text>
<text x="453.3" y="380.9">SURFACE TREATMENT</text>
<text x="489.7" y="380.9">MACHINING</text>
<text x="509.5" y="380.9">DESIGN UNIT</text>
<text x="530.6" y="380.9">DESIGN UNIT CD.</text>
<text x="558" y="380.7">TEAM NO.</text>
<text x="570.3" y="380.7">SHEET SIZE</text>
<text x="575.6" y="386.1">A2</text>
<text x="436.4" y="391.1">REFERENCE DWG.</text>
<text x="437.9" y="395.5">DRN.BY</text>
<text x="451.5" y="395.5">CHKD.BY</text>
<text x="466.6" y="395.5">APPD.BY</text>
<text x="486.7" y="395.4">MATERIAL</text>
<text x="488.9" y="391">PART CLASS.</text>
<text x="515.6" y="391">HEAT TREATMENT</text>
<text x="519.6" y="395.9">DRG./PART CODE</text>
<text x="558.9" y="395.6">REV.</text>
<text x="571.4" y="395.6">SCALE</text>
<text x="484.3" y="404.3">NET WEIGHT-Kg</text>
<text x="571.4" y="404.7">SHEET</text>
</g>
<text font-size="3" x="579.5" y="230.1">°</text>
<g font-size="2.8">
<text x="299.1" y="332.1">3.2 ( 0.8 )</text>
<text x="560.5" y="357.7">Gen Tol.: IS 2102</text>
<text x="306.7" y="363.6">3.2 ( 0.8 )</text>
<text x="399.1" y="376.7">1.ALL DIMENSIONS ARE</text>
<text x="399" y="382.7">2.DO NOT SCALE</text>
<text x="399" y="388.7">3.IF IN DOUBT ,</text>
<text x="399" y="395.5">LOCATION :</text>
<text x="420.5" y="396">PUNE</text>
<text x="440.2" y="401.3">9265</text>
<text x="451.3" y="401.2">03004785</text>
<text x="466.3" y="401.3">03002882</text>
<text x="404.2" y="402">ALL RIGHTS OF REPRODUCTION &amp;</text>
<text x="404.7" y="405.4">DISTRIBUTION ARE RESERVED</text>
</g>
<g font-size="2.7">
<text x="564.6" y="376.2">MACHINING</text>
<text x="399.9" y="379.7">IN mm</text>
<text x="399.8" y="385.7">DRAWING.</text>
<text x="436.9" y="385.5">11.84 in^2</text>
<text x="471.4" y="385.6">#</text>
<text x="498.9" y="385.1">#</text>
<text x="513.6" y="385.3">WPES</text>
<text x="537.3" y="385.2">0300</text>
<text x="559.7" y="385.2">PL-02</text>
<text x="399.8" y="391.8">ASK TEAM MEMBER</text>
<text x="466.4" y="391.2">PRV73A054010</text>
<text x="507.1" y="391.2">T+S</text>
<text x="555.2" y="391.2">REF NOTE</text>
<text x="493.4" y="399.6">#</text>
<text x="573.6" y="399.8">2:1</text>
<text x="400.1" y="402.5">C</text>
<text x="436.7" y="408.7">18/04/2024</text>
<text x="450.9" y="408.8">18/04/2024</text>
<text x="466" y="409">18/04/2024</text>
<text x="489.6" y="408.5">0.23 kg</text>
<text x="571.5" y="408.7">1 OF 1</text>
</g>
<g font-size="2.5">
<text x="559.2" y="229.9">0.5 R</text>
<text x="572.3" y="230.1">0.5 X 45</text>
<text x="559.4" y="323.5">3 UP TO 6</text>
<text x="558.9" y="327.8">6 UP TO 30</text>
<text x="557.8" y="332">30 UP TO 120</text>
<text x="415.2" y="346.4">.</text>
<text x="530.3" y="346.6">.</text>
<text x="545.9" y="346.4">.</text>
<text x="415.2" y="351.5">.</text>
<text x="530.1" y="351.3">.</text>
<text x="545.9" y="351.4">.</text>
</g>
<g font-size="2.4">
<text x="554.9" y="218.3">DEBURR AND REMOVE SHARP</text>
<text x="555.2" y="221.1">EDGES UNLESS SHARP EDGE</text>
<text x="556.1" y="227.2">UNSP.RADII</text>
<text x="556.8" y="223.8">REQUIREMENT SPECIFIED</text>
<text x="571.4" y="227">UNSP.CHF.</text>
<text x="559.8" y="238">UP TO 10</text>
<text x="576.1" y="238.1">±1.5°</text>
<text x="558.5" y="242.3">10 UP TO 50</text>
<text x="575.5" y="242.3">±0°50'</text>
<text x="557.4" y="250.8">120 UP TO 400</text>
<text x="557.9" y="246.5">50 UP TO 120</text>
<text x="575.5" y="250.8">±0°15'</text>
<text x="575.5" y="246.6">±0°25'</text>
<text x="558.7" y="259.4">0.5 UP TO 3</text>
<text x="559.5" y="263.7">3 UP TO 6</text>
<text x="576.6" y="259.4">±0.1</text>
<text x="576.6" y="263.7">±0.2</text>
<text x="559" y="268">6 UP TO 30</text>
<text x="576.6" y="268">±0.5</text>
<text x="557.9" y="272.2">30 UP TO 120</text>
<text x="576.6" y="272.2">±0.8</text>
<text x="556.9" y="280.7">315 UP TO 1000</text>
<text x="557.3" y="276.5">120 UP TO 315</text>
<text x="576.6" y="276.5">±1.2</text>
<text x="577.7" y="280.7">±2</text>
<text x="556.4" y="284.9">1000 UP TO 2000</text>
<text x="577.6" y="285">±3</text>
<text x="558.9" y="289.2">OVER 2000</text>
<text x="577.7" y="289.3">±4</text>
<text x="560" y="297.9">UP TO 10</text>
<text x="577.1" y="297.9">±1°</text>
<text x="558.5" y="302.1">10 UP TO 50</text>
<text x="575.5" y="302.2">±0°30'</text>
<text x="557.5" y="310.6">120 UP TO 400</text>
<text x="558.2" y="306.4">50 UP TO 120</text>
<text x="575.5" y="310.6">±0°10'</text>
<text x="575.5" y="306.4">±0°20'</text>
<text x="558.8" y="319.2">0.5 UP TO 3</text>
<text x="576.6" y="323.5">±0.1</text>
<text x="576.6" y="319.3">±0.1</text>
<text x="576.7" y="327.8">±0.2</text>
<text x="576.6" y="332">±0.3</text>
<text x="556.8" y="340.6">315 UP TO 1000</text>
<text x="557.3" y="336.3">120 UP TO 315</text>
<text x="576.6" y="336.3">±0.5</text>
<text x="576.6" y="340.6">±0.8</text>
<text x="556.2" y="344.8">1000 UP TO 2000</text>
<text x="576.6" y="344.8">±1.2</text>
<text x="558.9" y="349">OVER 2000</text>
<text x="577.7" y="349">±2</text>
<text x="7.7" y="382.7" transform="rotate(-90 7.7 382.7)">Uploading\2022-23\P23Y5\P23Y5B033017.dft</text>
<text x="7.7" y="409.9" transform="rotate(-90 7.7 409.9)">\\srv01102\ExDM</text>
</g>
<g font-size="2.1">
<text x="558.6" y="232.4">UNSPECIFIED TOL.(FAB)</text>
<text x="559.5" y="234.8">FOR ANGULAR IN mm.</text>
<text x="558.6" y="254">UNSPECIFIED TOL.(FAB)</text>
<text x="560.7" y="256.3">FOR LINEAR IN mm.</text>
<text x="558.7" y="292.4">UNSPECIFIED TOL.(M/C)</text>
<text x="559.6" y="294.7">FOR ANGULAR IN mm.</text>
<text x="558.7" y="313.8">UNSPECIFIED TOL.(M/C)</text>
<text x="560.6" y="316.2">FOR LINEAR IN mm.</text>
</g>
</svg>
